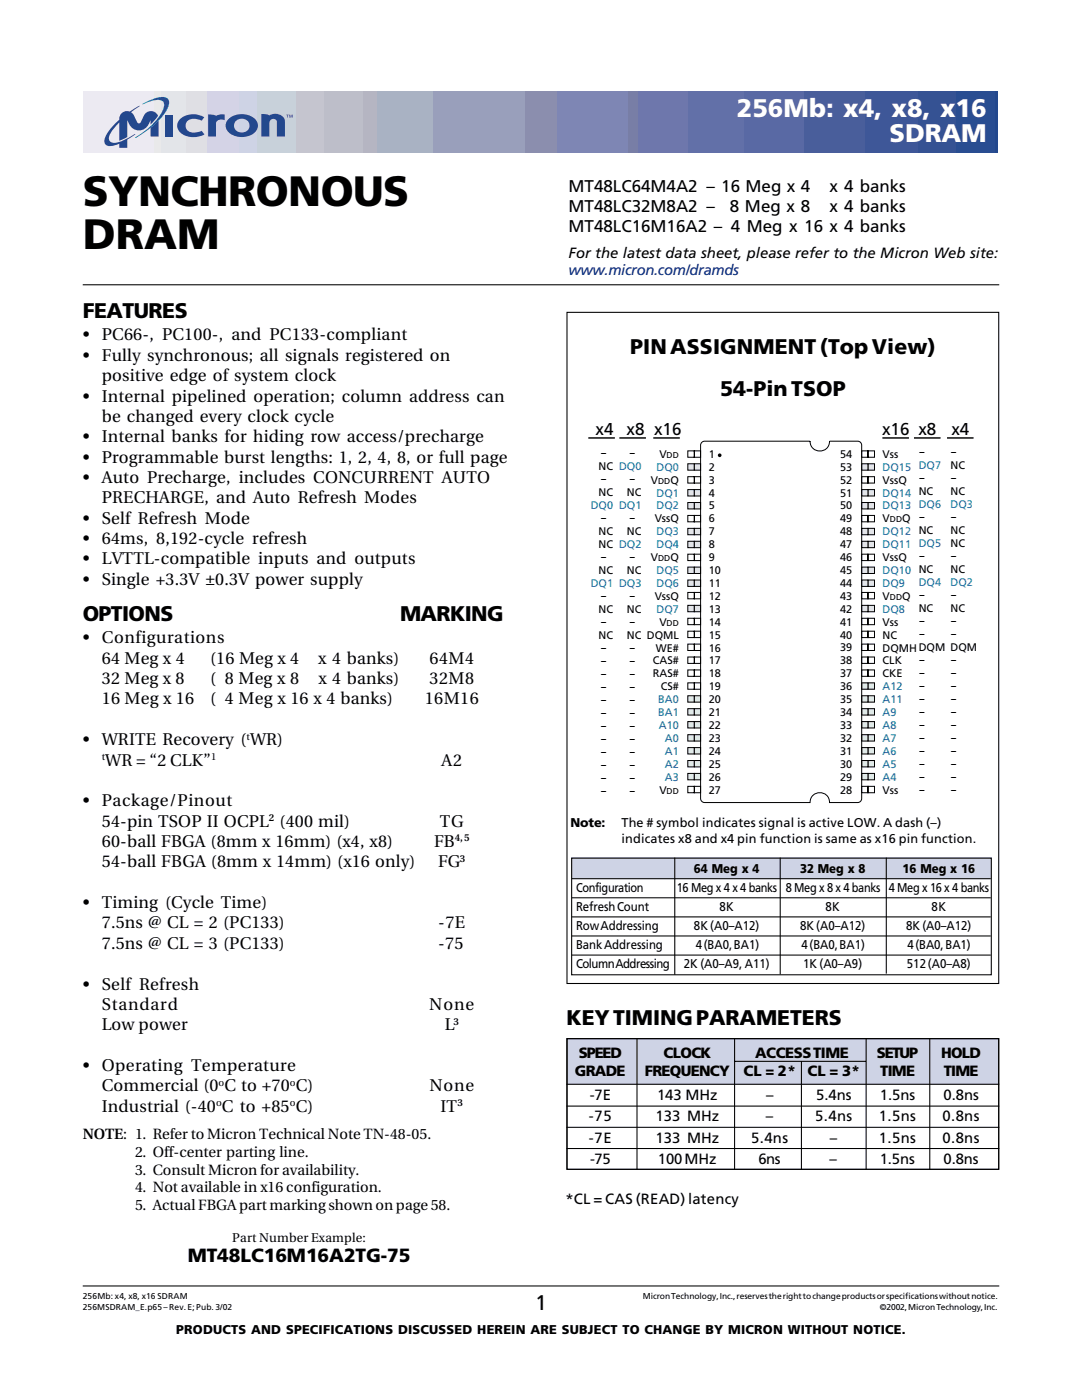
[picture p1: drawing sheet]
<svg xmlns="http://www.w3.org/2000/svg" width="216mm" height="279mm" viewBox="0 0 216 279" stroke-linecap="round" stroke-linejoin="round" font-family="sans-serif">
<path d="M16.5 256.6h182.9" fill="none" stroke="#000" stroke-width=".21"/>
<g fill="#eceaf2">
<path d="M16.6 18.1h10.7v12.3h-10.7z"/>
<path d="M27.3 18.1h.7v12.3h-.7z"/>
</g>
<path d="M28 18.1h.7v12.3h-.7z" fill="#eceaf1"/>
<path d="M28.7 18.1h.7v12.3h-.7z" fill="#ebe9f1"/>
<path d="M29.4 18.1h.7v12.3h-.7z" fill="#eae8f0"/>
<path d="M30.1 18.1h.7v12.3h-.7z" fill="#e9e7f0"/>
<path d="M30.8 18.1h.7v12.3h-.7z" fill="#e8e5ef"/>
<path d="M31.5 18.1h.7v12.3h-.7z" fill="#e7e5ef"/>
<path d="M32.2 18.1h.7v12.3h-.7z" fill="#e6e4ee"/>
<path d="M32.9 18.1h.7v12.3h-.7z" fill="#e5e4ee"/>
<path d="M33.6 18.1h.8v12.3h-.8z" fill="#e5e3ee"/>
<path d="M34.4 18.1h.7v12.3h-.7z" fill="#e3e0ed"/>
<path d="M35.1 18.1h.7v12.3h-.7z" fill="#e2e0ed"/>
<path d="M35.8 18.1h.7v12.3h-.7z" fill="#e0e0ed"/>
<path d="M36.5 18.1h.7v12.3h-.7z" fill="#e0dfed"/>
<path d="M37.2 18.1h.7v12.3h-.7z" fill="#e0deec"/>
<path d="M37.9 18.1h.7v12.3h-.7z" fill="#dedeec"/>
<path d="M38.6 18.1h.7v12.3h-.7z" fill="#dddceb"/>
<g fill="#dcdbea">
<path d="M39.3 18.1h.7v12.3h-.7z"/>
<path d="M40 18.1h.7v12.3h-.7z"/>
</g>
<path d="M40.7 18.1h.7v12.3h-.7z" fill="#dadae9"/>
<path d="M41.4 18.1h.7v12.3h-.7z" fill="#dad8e9"/>
<path d="M42.1 18.1h.7v12.3h-.7z" fill="#d8d7e9"/>
<path d="M42.8 18.1h.7v12.3h-.7z" fill="#d7d7e8"/>
<path d="M43.5 18.1h.7v12.3h-.7z" fill="#d7d6e8"/>
<path d="M44.2 18.1h.7v12.3h-.7z" fill="#d6d5e7"/>
<path d="M44.9 18.1h.7v12.3h-.7z" fill="#d5d4e7"/>
<path d="M45.6 18.1h.7v12.3h-.7z" fill="#d4d4e6"/>
<path d="M46.3 18.1h.7v12.3h-.7z" fill="#d4d3e6"/>
<path d="M47 18.1h.8v12.3h-.8z" fill="#d2d2e5"/>
<path d="M47.8 18.1h.7v12.3h-.7z" fill="#d1d1e4"/>
<path d="M48.5 18.1h.7v12.3h-.7z" fill="#d0d0e4"/>
<path d="M49.2 18.1h.7v12.3h-.7z" fill="#d0cfe3"/>
<path d="M49.9 18.1h.7v12.3h-.7z" fill="#cfcfe3"/>
<path d="M50.6 18.1h.7v12.3h-.7z" fill="#cecee3"/>
<g fill="#cccce0">
<path d="M51.3 18.1h.7v12.3h-.7z"/>
<path d="M52 18.1h.7v12.3h-.7z"/>
</g>
<path d="M52.7 18.1h.7v12.3h-.7z" fill="#cbcbe0"/>
<g fill="#cacae0">
<path d="M53.4 18.1h.7v12.3h-.7z"/>
<path d="M54.1 18.1h.7v12.3h-.7z"/>
</g>
<path d="M54.8 18.1h.7v12.3h-.7z" fill="#c8c8df"/>
<path d="M55.5 18.1h.7v12.3h-.7z" fill="#c8c7df"/>
<path d="M56.2 18.1h.7v12.3h-.7z" fill="#c7c7de"/>
<path d="M56.9 18.1h.7v12.3h-.7z" fill="#c6c6de"/>
<path d="M57.6 18.1h.7v12.3h-.7z" fill="#c5c6de"/>
<path d="M58.3 18.1h.7v12.3h-.7z" fill="#c4c4dd"/>
<path d="M59 18.1h.7v12.3h-.7z" fill="#c3c4dc"/>
<path d="M59.7 18.1h.7v12.3h-.7z" fill="#c2c2dc"/>
<path d="M60.4 18.1h.7v12.3h-.7z" fill="#c1c2db"/>
<path d="M61.1 18.1h.8v12.3h-.8z" fill="#c1c1db"/>
<path d="M61.9 18.1h.7v12.3h-.7z" fill="#bec0da"/>
<path d="M62.6 18.1h.7v12.3h-.7z" fill="#bebeda"/>
<path d="M63.3 18.1h.7v12.3h-.7z" fill="#bebed8"/>
<path d="M64 18.1h.7v12.3h-.7z" fill="#bdbdd8"/>
<path d="M64.7 18.1h.7v12.3h-.7z" fill="#bcbdd7"/>
<path d="M65.4 18.1h.7v12.3h-.7z" fill="#bbbcd7"/>
<path d="M66.1 18.1h.7v12.3h-.7z" fill="#bbbbd7"/>
<path d="M66.8 18.1h.7v12.3h-.7z" fill="#babad7"/>
<path d="M67.5 18.1h.7v12.3h-.7z" fill="#b9bad6"/>
<path d="M68.2 18.1h.7v12.3h-.7z" fill="#b8b8d6"/>
<path d="M68.9 18.1h.7v12.3h-.7z" fill="#b6b6d5"/>
<path d="M69.6 18.1h.7v12.3h-.7z" fill="#b6b6d4"/>
<g fill="#b4b6d4">
<path d="M70.3 18.1h.7v12.3h-.7z"/>
<path d="M71 18.1h.7v12.3h-.7z"/>
</g>
<path d="M71.7 18.1h.7v12.3h-.7z" fill="#b4b4d4"/>
<g fill="#b2b3d2">
<path d="M72.4 18.1h.7v12.3h-.7z"/>
<path d="M73.1 18.1h.7v12.3h-.7z"/>
</g>
<g fill="#b1b2d2">
<path d="M73.8 18.1h.7v12.3h-.7z"/>
<path d="M74.5 18.1h.8v12.3h-.8z"/>
</g>
<path d="M75.3 18.1h.7v12.3h-.7z" fill="#afb1d1"/>
<path d="M76 18.1h.7v12.3h-.7z" fill="#afafd1"/>
<path d="M76.7 18.1h.7v12.3h-.7z" fill="#adafd0"/>
<path d="M77.4 18.1h.7v12.3h-.7z" fill="#adadd0"/>
<path d="M78.1 18.1h.7v12.3h-.7z" fill="#acadcf"/>
<path d="M78.8 18.1h.7v12.3h-.7z" fill="#aaadcf"/>
<path d="M79.5 18.1h.7v12.3h-.7z" fill="#aaaccf"/>
<path d="M80.2 18.1h.7v12.3h-.7z" fill="#aaaace"/>
<path d="M80.9 18.1h.7v12.3h-.7z" fill="#a9aacd"/>
<path d="M81.6 18.1h.7v12.3h-.7z" fill="#a7aacd"/>
<path d="M82.3 18.1h.7v12.3h-.7z" fill="#a7a9cc"/>
<path d="M83 18.1h.7v12.3h-.7z" fill="#a7a7cc"/>
<path d="M83.7 18.1h.7v12.3h-.7z" fill="#a6a7cc"/>
<path d="M84.4 18.1h.7v12.3h-.7z" fill="#a4a6cb"/>
<path d="M85.1 18.1h.7v12.3h-.7z" fill="#a3a4ca"/>
<path d="M85.8 18.1h.7v12.3h-.7z" fill="#a3a3ca"/>
<path d="M86.5 18.1h.7v12.3h-.7z" fill="#a1a3ca"/>
<path d="M87.2 18.1h.7v12.3h-.7z" fill="#a1a3c8"/>
<g fill="#9fa1c8">
<path d="M87.9 18.1h.7v12.3h-.7z"/>
<path d="M88.6 18.1h.8v12.3h-.8z"/>
</g>
<path d="M89.4 18.1h.7v12.3h-.7z" fill="#9fa0c8"/>
<g fill="#9c9fc7">
<path d="M90.1 18.1h.7v12.3h-.7z"/>
<path d="M90.8 18.1h.7v12.3h-.7z"/>
</g>
<path d="M91.5 18.1h.7v12.3h-.7z" fill="#9b9fc6"/>
<path d="M92.2 18.1h.7v12.3h-.7z" fill="#9b9ec6"/>
<path d="M92.9 18.1h.7v12.3h-.7z" fill="#9b9cc5"/>
<path d="M93.6 18.1h.7v12.3h-.7z" fill="#9a9cc5"/>
<path d="M94.3 18.1h.7v12.3h-.7z" fill="#989bc4"/>
<path d="M95 18.1h.7v12.3h-.7z" fill="#979bc3"/>
<path d="M95.7 18.1h.7v12.3h-.7z" fill="#979ac3"/>
<path d="M96.4 18.1h.7v12.3h-.7z" fill="#969ac3"/>
<path d="M97.1 18.1h.7v12.3h-.7z" fill="#9598c3"/>
<path d="M97.8 18.1h.7v12.3h-.7z" fill="#9598c2"/>
<path d="M98.5 18.1h.7v12.3h-.7z" fill="#9497c2"/>
<path d="M99.2 18.1h.7v12.3h-.7z" fill="#9396c1"/>
<path d="M99.9 18.1h.7v12.3h-.7z" fill="#9395c1"/>
<path d="M100.6 18.1h.7v12.3h-.7z" fill="#9395c0"/>
<path d="M101.3 18.1h.7v12.3h-.7z" fill="#9295c0"/>
<path d="M102 18.1h.8v12.3h-.8z" fill="#9294c0"/>
<g fill="#8f93be">
<path d="M102.8 18.1h.7v12.3h-.7z"/>
<path d="M103.5 18.1h.7v12.3h-.7z"/>
<path d="M104.2 18.1h.7v12.3h-.7z"/>
</g>
<path d="M104.9 18.1h.7v12.3h-.7z" fill="#8e92be"/>
<path d="M105.6 18.1h.7v12.3h-.7z" fill="#8d90bd"/>
<path d="M106.3 18.1h.7v12.3h-.7z" fill="#8c90bd"/>
<g fill="#8a8ebc">
<path d="M107 18.1h.7v12.3h-.7z"/>
<path d="M107.7 18.1h.7v12.3h-.7z"/>
</g>
<path d="M108.4 18.1h.7v12.3h-.7z" fill="#8a8dbb"/>
<path d="M109.1 18.1h.7v12.3h-.7z" fill="#898dbb"/>
<g fill="#888cbb">
<path d="M109.8 18.1h.7v12.3h-.7z"/>
<path d="M110.5 18.1h.7v12.3h-.7z"/>
</g>
<g fill="#868ab9">
<path d="M111.2 18.1h.7v12.3h-.7z"/>
<path d="M111.9 18.1h.7v12.3h-.7z"/>
</g>
<path d="M112.6 18.1h.7v12.3h-.7z" fill="#8589b9"/>
<path d="M113.3 18.1h.7v12.3h-.7z" fill="#8489b9"/>
<path d="M114 18.1h.7v12.3h-.7z" fill="#8388b8"/>
<path d="M114.7 18.1h.7v12.3h-.7z" fill="#8288b8"/>
<path d="M115.4 18.1h.7v12.3h-.7z" fill="#8187b6"/>
<path d="M116.1 18.1h.8v12.3h-.8z" fill="#8086b6"/>
<path d="M116.9 18.1h.7v12.3h-.7z" fill="#7f86b6"/>
<g fill="#7e85b6">
<path d="M117.6 18.1h.7v12.3h-.7z"/>
<path d="M118.3 18.1h.7v12.3h-.7z"/>
</g>
<path d="M119 18.1h.7v12.3h-.7z" fill="#7e84b4"/>
<path d="M119.7 18.1h.7v12.3h-.7z" fill="#7c83b4"/>
<path d="M120.4 18.1h.7v12.3h-.7z" fill="#7a83b4"/>
<path d="M121.1 18.1h.7v12.3h-.7z" fill="#7982b4"/>
<g fill="#7981b3">
<path d="M121.8 18.1h.7v12.3h-.7z"/>
<path d="M122.5 18.1h.7v12.3h-.7z"/>
</g>
<path d="M123.2 18.1h.7v12.3h-.7z" fill="#7880b2"/>
<g fill="#777fb1">
<path d="M123.9 18.1h.7v12.3h-.7z"/>
<path d="M124.6 18.1h.7v12.3h-.7z"/>
</g>
<path d="M125.3 18.1h.7v12.3h-.7z" fill="#767eb1"/>
<path d="M126 18.1h.7v12.3h-.7z" fill="#767daf"/>
<path d="M126.7 18.1h.7v12.3h-.7z" fill="#757daf"/>
<path d="M127.4 18.1h.7v12.3h-.7z" fill="#737caf"/>
<g fill="#737aaf">
<path d="M128.1 18.1h.7v12.3h-.7z"/>
<path d="M128.8 18.1h.7v12.3h-.7z"/>
</g>
<path d="M129.5 18.1h.8v12.3h-.8z" fill="#7179ad"/>
<g fill="#7078ad">
<path d="M130.3 18.1h.7v12.3h-.7z"/>
<path d="M131 18.1h.7v12.3h-.7z"/>
<path d="M131.7 18.1h.7v12.3h-.7z"/>
</g>
<g fill="#6e77ad">
<path d="M132.4 18.1h.7v12.3h-.7z"/>
<path d="M133.1 18.1h.7v12.3h-.7z"/>
</g>
<path d="M133.8 18.1h.7v12.3h-.7z" fill="#6d77ac"/>
<path d="M134.5 18.1h.7v12.3h-.7z" fill="#6c77ac"/>
<g fill="#6c76ac">
<path d="M135.2 18.1h.7v12.3h-.7z"/>
<path d="M135.9 18.1h.7v12.3h-.7z"/>
</g>
<path d="M136.6 18.1h.7v12.3h-.7z" fill="#6973aa"/>
<path d="M137.3 18.1h.7v12.3h-.7z" fill="#6873aa"/>
<g fill="#6773aa">
<path d="M138 18.1h.7v12.3h-.7z"/>
<path d="M138.7 18.1h.7v12.3h-.7z"/>
</g>
<path d="M139.4 18.1h.7v12.3h-.7z" fill="#6673aa"/>
<path d="M140.1 18.1h.7v12.3h-.7z" fill="#6573aa"/>
<path d="M140.8 18.1h.7v12.3h-.7z" fill="#6471a9"/>
<g fill="#6370a9">
<path d="M141.5 18.1h.7v12.3h-.7z"/>
<path d="M142.2 18.1h.7v12.3h-.7z"/>
</g>
<path d="M142.9 18.1h.7v12.3h-.7z" fill="#636fa7"/>
<path d="M143.6 18.1h.8v12.3h-.8z" fill="#626fa7"/>
<path d="M144.4 18.1h.7v12.3h-.7z" fill="#616ea7"/>
<path d="M145.1 18.1h.7v12.3h-.7z" fill="#606da7"/>
<path d="M145.8 18.1h.7v12.3h-.7z" fill="#5f6da7"/>
<path d="M146.5 18.1h.7v12.3h-.7z" fill="#5f6ca7"/>
<g fill="#5e6ca6">
<path d="M147.2 18.1h.7v12.3h-.7z"/>
<path d="M147.9 18.1h.7v12.3h-.7z"/>
</g>
<path d="M148.6 18.1h.7v12.3h-.7z" fill="#5d6ba6"/>
<path d="M149.3 18.1h.7v12.3h-.7z" fill="#5b6ba6"/>
<path d="M150 18.1h.7v12.3h-.7z" fill="#5b6aa4"/>
<path d="M150.7 18.1h.7v12.3h-.7z" fill="#5b69a4"/>
<path d="M151.4 18.1h.7v12.3h-.7z" fill="#5969a4"/>
<path d="M152.1 18.1h.7v12.3h-.7z" fill="#5968a3"/>
<path d="M152.8 18.1h.7v12.3h-.7z" fill="#5868a3"/>
<g fill="#5767a3">
<path d="M153.5 18.1h.7v12.3h-.7z"/>
<path d="M154.2 18.1h.7v12.3h-.7z"/>
</g>
<path d="M154.9 18.1h.7v12.3h-.7z" fill="#5566a3"/>
<g fill="#5565a1">
<path d="M155.6 18.1h.7v12.3h-.7z"/>
<path d="M156.3 18.1h.7v12.3h-.7z"/>
</g>
<path d="M157 18.1h.8v12.3h-.8z" fill="#5465a1"/>
<path d="M157.8 18.1h.7v12.3h-.7z" fill="#5365a1"/>
<path d="M158.5 18.1h.7v12.3h-.7z" fill="#5364a0"/>
<path d="M159.2 18.1h.7v12.3h-.7z" fill="#5263a0"/>
<path d="M159.9 18.1h.7v12.3h-.7z" fill="#52639f"/>
<path d="M160.6 18.1h.7v12.3h-.7z" fill="#51629f"/>
<g fill="#50629f">
<path d="M161.3 18.1h.7v12.3h-.7z"/>
<path d="M162 18.1h.7v12.3h-.7z"/>
</g>
<g fill="#4e619f">
<path d="M162.7 18.1h.7v12.3h-.7z"/>
<path d="M163.4 18.1h.7v12.3h-.7z"/>
</g>
<path d="M164.1 18.1h.7v12.3h-.7z" fill="#4d609e"/>
<path d="M164.8 18.1h.7v12.3h-.7z" fill="#4c5f9e"/>
<path d="M165.5 18.1h.7v12.3h-.7z" fill="#4c5f9c"/>
<path d="M166.2 18.1h.7v12.3h-.7z" fill="#4a5f9c"/>
<path d="M166.9 18.1h.7v12.3h-.7z" fill="#495e9c"/>
<path d="M167.6 18.1h.7v12.3h-.7z" fill="#475e9c"/>
<path d="M168.3 18.1h.7v12.3h-.7z" fill="#475d9c"/>
<path d="M169 18.1h.7v12.3h-.7z" fill="#465d9b"/>
<path d="M169.7 18.1h.7v12.3h-.7z" fill="#455d9b"/>
<path d="M170.4 18.1h.7v12.3h-.7z" fill="#455b9b"/>
<g fill="#435b9b">
<path d="M171.1 18.1h.8v12.3h-.8z"/>
<path d="M171.9 18.1h.7v12.3h-.7z"/>
</g>
<path d="M172.6 18.1h.7v12.3h-.7z" fill="#415b9b"/>
<g fill="#41599a">
<path d="M173.3 18.1h.7v12.3h-.7z"/>
<path d="M174 18.1h.7v12.3h-.7z"/>
</g>
<path d="M174.7 18.1h.7v12.3h-.7z" fill="#40599a"/>
<path d="M175.4 18.1h.7v12.3h-.7z" fill="#3e589a"/>
<g fill="#3e5798">
<path d="M176.1 18.1h.7v12.3h-.7z"/>
<path d="M176.8 18.1h.7v12.3h-.7z"/>
<path d="M177.5 18.1h.7v12.3h-.7z"/>
<path d="M178.2 18.1h.7v12.3h-.7z"/>
</g>
<path d="M178.9 18.1h.7v12.3h-.7z" fill="#3d5698"/>
<path d="M179.6 18.1h.7v12.3h-.7z" fill="#3b5697"/>
<path d="M180.3 18.1h.7v12.3h-.7z" fill="#3b5597"/>
<path d="M181 18.1h.7v12.3h-.7z" fill="#3a5597"/>
<path d="M181.7 18.1h.7v12.3h-.7z" fill="#395597"/>
<path d="M182.4 18.1h.7v12.3h-.7z" fill="#3a5496"/>
<path d="M183.1 18.1h.7v12.3h-.7z" fill="#385496"/>
<g fill="#375396">
<path d="M183.8 18.1h.7v12.3h-.7z"/>
<path d="M184.5 18.1h.8v12.3h-.8z"/>
</g>
<g fill="#355395">
<path d="M185.3 18.1h.7v12.3h-.7z"/>
<path d="M186 18.1h.7v12.3h-.7z"/>
</g>
<path d="M186.7 18.1h.7v12.3h-.7z" fill="#355294"/>
<path d="M187.4 18.1h.7v12.3h-.7z" fill="#345294"/>
<g fill="#315194">
<path d="M188.1 18.1h.7v12.3h-.7z"/>
<path d="M188.8 18.1h.7v12.3h-.7z"/>
<path d="M189.5 18.1h.7v12.3h-.7z"/>
</g>
<path d="M190.2 18.1h.7v12.3h-.7z" fill="#315094"/>
<path d="M190.9 18.1h.7v12.3h-.7z" fill="#2e5093"/>
<path d="M191.6 18.1h.7v12.3h-.7z" fill="#2e4f93"/>
<path d="M192.3 18.1h.7v12.3h-.7z" fill="#2d4f93"/>
<g fill="#2a4e92">
<path d="M193 18.1h.7v12.3h-.7z"/>
<path d="M193.7 18.1h.7v12.3h-.7z"/>
</g>
<path d="M194.4 18.1h.7v12.3h-.7z" fill="#284e92"/>
<g fill="#284d90">
<path d="M195.1 18.1h.7v12.3h-.7z"/>
<path d="M195.8 18.1h.7v12.3h-.7z"/>
</g>
<path d="M196.5 18.1h.7v12.3h-.7z" fill="#274c90"/>
<g fill="#254c90">
<path d="M197.2 18.1h.7v12.3h-.7z"/>
<path d="M197.9 18.1h.7v12.3h-.7z"/>
</g>
<path d="M198.6 18.1h.6v12.3h-.6z" fill="#244c90"/>
<g fill="#23488d">
<path d="M36.1 23.6a4.2 4.2 0 0 1 4.7-.2l-.6 .7a2.3 2.3 0 0 0-3.1 .5 1.47 1.47 0 0 0 .4 1.5 1.47 1.47 0 0 0 1.5 .3l1.3-.3 .5 .7a4.3 4.3 0 0 1-5.1-.7 1.79 1.79 0 0 1 .4-2.5z"/>
<path d="M52.2 22.7l1.1 .1 .4 .2 .9-.3a2.2 2.2 0 0 1 2.2 1.1l.1 3.4h-1.6v-2.9a.77 .77 0 0 0-.9-.6 .77 .77 0 0 0-.7 .8v2.7h-1.5z"/>
<path d="M33 22.9h1.6v4.3h-1.6z"/>
<path d="M41.5 22.8a1.91 1.91 0 0 1 1.6 .3l.9-.3 .8 .1v1.1a1.25 1.25 0 0 0-1.7 .6v2.6h-1.6z"/>
<path d="M30 25.5l1.6-1.4v3.1h-1.6z"/>
<path d="M47 24.2a1.51 1.51 0 0 1 2.1-.3 1.51 1.51 0 0 1 .4 2.1 1.51 1.51 0 0 1-2.1 .2 1.51 1.51 0 0 1-.4-2zM45.7 23.6a2.01 2.01 0 0 0-.6 2.1 2.01 2.01 0 0 0 1.8 1.4 3.6 3.6 0 0 0 4.5-1.5 2.17 2.17 0 0 0-1.8-2.6 4.2 4.2 0 0 0-3.9 .6z"/>
</g>
<path d="M28.5 20.7a8.4 8.4 0 0 1 4.4-1.3 1.19 1.19 0 0 1 .7 1.9 14.6 14.6 0 0 1-5.3 5.4l-1.4 .8 .4-.3a14.3 14.3 0 0 0 5.3-5.4 1.14 1.14 0 0 0 0-1.4 1.14 1.14 0 0 0-1.2-.5l-1.2 .2-1.7 .7z" fill="#008288"/>
<g fill="#23488d">
<path d="M24.1 22.8a1.92 1.92 0 0 1 1.9-.6l1.9-1.1-1.8 1.3 .6 .6 .8 1.5 .4 .1 .2-.2a2.98 2.98 0 0 1 1.3-2.1 1.41 1.41 0 0 1 2.1 .9l-1.5 1.6v-.8a2.44 2.44 0 0 1-2.8 2 2.58 2.58 0 0 1-1.8-2v3.4l-1.6 .7v-3.7l-.6 .7a4.5 4.5 0 0 0-1.5 2.7 1.21 1.21 0 0 0 1.9 .6l1.3-.5 2.1-1.2-1.6 1.2v1.6h-1.6v-.8a2.38 2.38 0 0 1-2.8 0 1.95 1.95 0 0 1 .3-2l1-1.3 1.5-1.5 .1-.7z"/>
<path d="M57.1 22.9h.5l-.2 .1v.5h-.1v-.5zM57.7 22.9h.2l.1 .4 .2-.4h.2v.6h-.1v-.5l-.2 .5-.3-.5v.5h-.1z"/>
</g>
<g fill="#ced3e5">
<path d="M113 207.2h86.4v9.2h-86.4z" fill-rule="evenodd"/>
<path d="M114 171.2h83.9v4.2h-83.9z" fill-rule="evenodd"/>
</g>
<g fill="none" stroke="#000" stroke-width=".21">
<path d="M16.5 56.8h182.9M113.1 62.3h86.2v134h-86.2zM114.1 171.3h83.7v23.2h-83.7zM114.1 175.4h83.6M114.1 179.2h83.6M134.6 171.2v23.3M155.7 171.2v23.2M176.8 171.2v23.1M114.1 183h83.6M114.1 186.8h83.6M114.1 190.6h83.6M113 216.4h86.4"/>
<path d="M113.1 207.3h86.2v26.1h-86.2zM127.1 207.3v26.2M146.5 211.8h26.3M146.6 207.3v26.2M159.9 211.9v21.6M172.8 207.3v26.2M185.5 207.3v26.2M113 220.7h86.4M113 225h86.4M113 229.2h86.4"/>
</g>
<path d="M137.2 90h1.3v1.3h-1.3zM138.5 90h1.3v1.3h-1.3z" fill="none" stroke="#000" stroke-width=".2"/>
<g fill="#dce4f3" stroke="#000" stroke-width=".2">
<path d="M137.2 92.6h1.3v1.2h-1.3z"/>
<path d="M138.5 92.6h1.3v1.2h-1.3z"/>
</g>
<path d="M137.2 95.1h1.3v1.3h-1.3zM138.5 95.1h1.3v1.3h-1.3z" fill="none" stroke="#000" stroke-width=".2"/>
<g fill="#dce4f3" stroke="#000" stroke-width=".2">
<path d="M137.2 97.7h1.3v1.3h-1.3z"/>
<path d="M138.5 97.7h1.3v1.3h-1.3z"/>
<path d="M137.2 100.3h1.3v1.3h-1.3z"/>
<path d="M138.5 100.3h1.3v1.3h-1.3z"/>
</g>
<path d="M137.2 102.9h1.3v1.2h-1.3zM138.5 102.9h1.3v1.2h-1.3z" fill="none" stroke="#000" stroke-width=".2"/>
<g fill="#dce4f3" stroke="#000" stroke-width=".2">
<path d="M137.2 105.4h1.3v1.3h-1.3z"/>
<path d="M138.5 105.4h1.3v1.3h-1.3z"/>
<path d="M137.2 108h1.3v1.3h-1.3z"/>
<path d="M138.5 108h1.3v1.3h-1.3z"/>
</g>
<path d="M137.2 110.6h1.3v1.3h-1.3zM138.5 110.6h1.3v1.3h-1.3z" fill="none" stroke="#000" stroke-width=".2"/>
<g fill="#dce4f3" stroke="#000" stroke-width=".2">
<path d="M137.2 113.2h1.3v1.3h-1.3z"/>
<path d="M138.5 113.2h1.3v1.3h-1.3z"/>
<path d="M137.2 115.8h1.3v1.2h-1.3z"/>
<path d="M138.5 115.8h1.3v1.2h-1.3z"/>
</g>
<path d="M137.2 128.5h1.3v1.3h-1.3zM137.2 131.1h1.3v1.3h-1.3zM137.2 133.7h1.3v1.3h-1.3zM137.2 136.3h1.3v1.3h-1.3zM138.5 128.5h1.3v1.3h-1.3zM138.5 131.1h1.3v1.3h-1.3zM138.5 133.7h1.3v1.3h-1.3zM138.5 136.3h1.3v1.3h-1.3z" fill="none" stroke="#000" stroke-width=".2"/>
<g fill="#dcecdf" stroke="#000" stroke-width=".2">
<path d="M137.2 138.9h1.3v1.2h-1.3z"/>
<path d="M138.5 138.9h1.3v1.2h-1.3z"/>
<path d="M137.2 141.4h1.3v1.3h-1.3z"/>
<path d="M138.5 141.4h1.3v1.3h-1.3z"/>
<path d="M137.2 144h1.3v1.3h-1.3z"/>
<path d="M138.5 144h1.3v1.3h-1.3z"/>
<path d="M137.2 151.8h1.3v1.3h-1.3z"/>
<path d="M138.5 151.8h1.3v1.3h-1.3z"/>
<path d="M137.2 154.4h1.3v1.2h-1.3z"/>
<path d="M138.5 154.4h1.3v1.2h-1.3z"/>
</g>
<path d="M171.9 90h1.3v1.3h-1.3zM173.2 90h1.3v1.3h-1.3zM137.2 156.9h1.3v1.3h-1.3zM138.5 156.9h1.3v1.3h-1.3z" fill="none" stroke="#000" stroke-width=".2"/>
<g fill="#dce4f3" stroke="#000" stroke-width=".2">
<path d="M173.2 92.6h1.3v1.2h-1.3z"/>
<path d="M171.9 92.6h1.3v1.2h-1.3z"/>
</g>
<path d="M171.9 95.1h1.3v1.3h-1.3zM173.2 95.1h1.3v1.3h-1.3z" fill="none" stroke="#000" stroke-width=".2"/>
<g fill="#dce4f3" stroke="#000" stroke-width=".2">
<path d="M173.2 97.7h1.3v1.3h-1.3z"/>
<path d="M171.9 97.7h1.3v1.3h-1.3z"/>
<path d="M173.2 100.3h1.3v1.3h-1.3z"/>
<path d="M171.9 100.3h1.3v1.3h-1.3z"/>
</g>
<path d="M171.9 102.9h1.3v1.2h-1.3zM173.2 102.9h1.3v1.2h-1.3z" fill="none" stroke="#000" stroke-width=".2"/>
<g fill="#dce4f3" stroke="#000" stroke-width=".2">
<path d="M173.2 105.4h1.3v1.3h-1.3z"/>
<path d="M171.9 105.4h1.3v1.3h-1.3z"/>
<path d="M173.2 108h1.3v1.3h-1.3z"/>
<path d="M171.9 108h1.3v1.3h-1.3z"/>
</g>
<path d="M171.9 110.6h1.3v1.3h-1.3zM173.2 110.6h1.3v1.3h-1.3z" fill="none" stroke="#000" stroke-width=".2"/>
<g fill="#dce4f3" stroke="#000" stroke-width=".2">
<path d="M173.2 113.2h1.3v1.3h-1.3z"/>
<path d="M171.9 113.2h1.3v1.3h-1.3z"/>
<path d="M173.2 115.8h1.3v1.2h-1.3z"/>
<path d="M171.9 115.8h1.3v1.2h-1.3z"/>
</g>
<path d="M171.9 128.5h1.3v1.3h-1.3zM171.9 131.1h1.3v1.3h-1.3zM171.9 133.7h1.3v1.3h-1.3zM173.2 128.5h1.3v1.3h-1.3zM173.2 131.1h1.3v1.3h-1.3zM173.2 133.7h1.3v1.3h-1.3z" fill="none" stroke="#000" stroke-width=".2"/>
<g fill="#dcecdf" stroke="#000" stroke-width=".2">
<path d="M173.2 136.3h1.3v1.3h-1.3z"/>
<path d="M171.9 136.3h1.3v1.3h-1.3z"/>
<path d="M173.2 138.9h1.3v1.2h-1.3z"/>
<path d="M171.9 138.9h1.3v1.2h-1.3z"/>
<path d="M173.2 141.4h1.3v1.3h-1.3z"/>
<path d="M171.9 141.4h1.3v1.3h-1.3z"/>
<path d="M173.2 144h1.3v1.3h-1.3z"/>
<path d="M171.9 144h1.3v1.3h-1.3z"/>
<path d="M173.2 151.8h1.3v1.3h-1.3z"/>
<path d="M171.9 151.8h1.3v1.3h-1.3z"/>
<path d="M173.2 154.4h1.3v1.2h-1.3z"/>
<path d="M171.9 154.4h1.3v1.2h-1.3z"/>
</g>
<path d="M137.2 118.2h1.3v1.3h-1.3zM138.5 118.2h1.3v1.3h-1.3zM171.9 156.9h1.3v1.3h-1.3zM173.2 156.9h1.3v1.3h-1.3z" fill="none" stroke="#000" stroke-width=".2"/>
<g fill="#dce4f3" stroke="#000" stroke-width=".2">
<path d="M137.2 120.8h1.3v1.3h-1.3z"/>
<path d="M138.5 120.8h1.3v1.3h-1.3z"/>
</g>
<path d="M171.9 118.2h1.3v1.3h-1.3zM173.2 118.2h1.3v1.3h-1.3zM137.2 123.4h1.3v1.3h-1.3zM137.2 126h1.3v1.2h-1.3zM138.5 123.4h1.3v1.3h-1.3zM138.5 126h1.3v1.2h-1.3z" fill="none" stroke="#000" stroke-width=".2"/>
<g fill="#dce4f3" stroke="#000" stroke-width=".2">
<path d="M173.2 120.8h1.3v1.3h-1.3z"/>
<path d="M171.9 120.8h1.3v1.3h-1.3z"/>
</g>
<path d="M171.9 123.4h1.3v1.3h-1.3zM171.9 126h1.3v1.2h-1.3zM173.2 123.4h1.3v1.3h-1.3zM173.2 126h1.3v1.2h-1.3z" fill="none" stroke="#000" stroke-width=".2"/>
<circle cx="143.6" cy="90.9" r=".37" fill="#000"/>
<g fill="#dcecdf" stroke="#000" stroke-width=".2">
<path d="M137.2 146.6h1.3v1.3h-1.3z"/>
<path d="M138.5 146.6h1.3v1.3h-1.3z"/>
<path d="M137.2 149.2h1.3v1.3h-1.3z"/>
<path d="M138.5 149.2h1.3v1.3h-1.3z"/>
<path d="M173.2 146.6h1.3v1.3h-1.3z"/>
<path d="M171.9 146.6h1.3v1.3h-1.3z"/>
<path d="M173.2 149.2h1.3v1.3h-1.3z"/>
<path d="M171.9 149.2h1.3v1.3h-1.3z"/>
</g>
<path d="M117.4 87.4h5.3M123.6 87.4h5.3M130.4 87.4h5.3M176.1 87.4h5.3M182.4 87.4h5.3M189 87.4h5.3" fill="none" stroke="#000" stroke-width=".28"/>
<path d="M140 88.3l.6-.3h21a1.94 1.94 0 0 0 2 2 1.94 1.94 0 0 0 1.9-2h5.6a.8 .8 0 0 1 .8 .9v70.5a.8 .8 0 0 1-.8 .8h-5.6a1.94 1.94 0 0 0-1.9-2 1.94 1.94 0 0 0-2 2h-21a.8 .8 0 0 1-.8-.8v-70.5z" fill="none" stroke="#000" stroke-width=".2"/>
<path d="M113.1 207.3h86.2v26.1h-86.2z" fill="none" stroke="#000" stroke-width=".21"/>
<g font-size="8.5">
<text x="16.5" y="41.2">SYNCHRONOUS</text>
<text x="16.5" y="49.7">DRAM</text>
</g>
<g font-size="5.1" fill="#fff">
<text x="147" y="23.3">256Mb: x4, x8, x16</text>
<text x="177.5" y="28.4">SDRAM</text>
</g>
<g font-size="4.2">
<text x="16.5" y="63.5">FEATURES</text>
<text x="125.7" y="70.6">PIN ASSIGNMENT (Top View)</text>
<text x="143.7" y="79">54-Pin TSOP</text>
<text x="16.5" y="124">OPTIONS</text>
<text x="79.8" y="124">MARKING</text>
<text x="113" y="204.5">KEY TIMING PARAMETERS</text>
<text x="106.8" y="261.4">1</text>
</g>
<text font-size="3.8" x="37.5" y="251.8">MT48LC16M16A2TG-75</text>
<g font-size="3.4">
<text x="113.5" y="38.3">MT48LC64M4A2 – 16 Meg x 4</text>
<text x="165.5" y="38.3">x 4 banks</text>
<text x="113.5" y="42.3">MT48LC32M8A2 –</text>
<text x="113.5" y="46.4">MT48LC16M16A2 – 4 Meg x 16 x 4 banks</text>
<text x="145.6" y="42.3">8 Meg x 8</text>
<text x="165.5" y="42.3">x 4 banks</text>
<text x="16.5" y="67.9">•</text>
<text x="20.3" y="67.9">PC66-, PC100-, and PC133-compliant</text>
<text x="16.5" y="72">•</text>
<text x="20.3" y="72">Fully synchronous; all signals registered on</text>
<text x="20.3" y="76.1">positive edge of system clock</text>
<text x="16.5" y="80.1">•</text>
<text x="20.3" y="80.1">Internal pipelined operation; column address can</text>
<text x="16.5" y="88.3">•</text>
<text x="20.3" y="84.2">be changed every clock cycle</text>
<text x="20.3" y="88.3">Internal banks for hiding row access/precharge</text>
<text x="118.8" y="86.9">x4</text>
<text x="125" y="86.9">x8 x16</text>
<text x="176" y="86.9">x16 x8</text>
<text x="189.9" y="86.9">x4</text>
<text x="16.5" y="92.3">•</text>
<text x="20.3" y="92.3">Programmable burst lengths: 1, 2, 4, 8, or full page</text>
<text x="16.5" y="96.4">•</text>
<text x="20.3" y="96.4">Auto Precharge, includes CONCURRENT AUTO</text>
<text x="20.3" y="100.5">PRECHARGE, and Auto Refresh Modes</text>
<text x="16.5" y="104.5">•</text>
<text x="20.3" y="104.5">Self Refresh Mode</text>
<text x="16.5" y="108.6">•</text>
<text x="16.5" y="112.6">•</text>
<text x="20.3" y="108.6">64ms, 8,192-cycle refresh</text>
<text x="20.3" y="112.6">LVTTL-compatible inputs and outputs</text>
<text x="16.5" y="116.7">•</text>
<text x="20.3" y="116.7">Single +3.3V ±0.3V power supply</text>
<text x="16.5" y="128.4">•</text>
<text x="20.3" y="128.4">Configurations</text>
<text x="20.3" y="132.5">64 Meg x 4</text>
<text x="20.3" y="136.5">32 Meg x 8</text>
<text x="41.9" y="136.5">( 8 Meg x 8</text>
<text x="41.9" y="132.5">(16 Meg x 4</text>
<text x="63.5" y="132.5">x 4 banks)</text>
<text x="63.5" y="136.5">x 4 banks)</text>
<text x="85.7" y="132.5">64M4</text>
<text x="85.7" y="136.5">32M8</text>
<text x="20.3" y="140.6">16 Meg x 16</text>
<text x="41.9" y="140.6">( 4 Meg x 16 x 4 banks)</text>
<text x="84.8" y="140.6">16M16</text>
<text x="16.5" y="148.7">•</text>
<text x="20.3" y="148.7">WRITE Recovery ( WR)</text>
<text x="21" y="152.8">WR = “2 CLK”</text>
<text x="88.1" y="152.8">A2</text>
<text x="16.5" y="160.9">•</text>
<text x="20.3" y="160.9">Package/Pinout</text>
<text x="20.3" y="165">54-pin TSOP II OCPL (400 mil)</text>
<text x="87.8" y="165">TG</text>
<text x="20.3" y="169">60-ball FBGA (8mm x 16mm) (x4, x8)</text>
<text x="20.3" y="173.1">54-ball FBGA (8mm x 14mm) (x16 only)</text>
<text x="86.7" y="169">FB</text>
<text x="87.5" y="173.1">FG</text>
<text x="16.5" y="181.2">•</text>
<text x="20.3" y="181.2">Timing (Cycle Time)</text>
<text x="20.3" y="185.3">7.5ns @ CL = 2 (PC133)</text>
<text x="87.4" y="185.3">-7E</text>
<text x="20.3" y="189.4">7.5ns @ CL = 3 (PC133)</text>
<text x="87.4" y="189.4">-75</text>
<text x="16.5" y="197.5">•</text>
<text x="20.3" y="197.5">Self Refresh</text>
<text x="20.3" y="201.5">Standard</text>
<text x="85.7" y="201.5">None</text>
<text x="20.3" y="205.6">Low power</text>
<text x="88.7" y="205.6">L</text>
<text x="16.5" y="213.7">•</text>
<text x="20.3" y="213.7">Operating Temperature</text>
<text x="20.3" y="221.9">Industrial (-40 C to +85 C)</text>
<text x="20.3" y="217.8">Commercial (0 C to +70 C)</text>
<text x="85.7" y="217.8">None</text>
<text x="87.9" y="221.9">IT</text>
</g>
<g font-size="3">
<text x="113.5" y="51.4">For the latest data sheet, please refer to the Micron Web site:</text>
<text x="114.7" y="214.8">GRADE</text>
<text x="115.5" y="211.1">SPEED</text>
<text x="128.7" y="214.8">FREQUENCY</text>
<text x="132.4" y="211.1">CLOCK</text>
<text x="148.4" y="214.8">CL = 2*</text>
<text x="150.7" y="211.1">ACCESS TIME</text>
<text x="161.2" y="214.8">CL = 3*</text>
<text x="175" y="211.1">SETUP</text>
<text x="175.6" y="214.8">TIME</text>
<text x="187.8" y="211.1">HOLD</text>
<text x="188.3" y="214.8">TIME</text>
<text x="117.7" y="219.6">-7E</text>
<text x="131.1" y="219.6">143 MHz</text>
<text x="152.9" y="219.6">–</text>
<text x="162.8" y="219.6">5.4ns</text>
<text x="175.5" y="219.6">1.5ns</text>
<text x="188.3" y="219.6">0.8ns</text>
<text x="16.5" y="227.3">NOTE: 1. Refer to Micron Technical Note TN-48-05.</text>
<text x="117.5" y="223.8">-75</text>
<text x="130.8" y="223.8">133 MHz</text>
<text x="152.8" y="223.8">–</text>
<text x="162.7" y="223.8">5.4ns</text>
<text x="175.4" y="223.8">1.5ns</text>
<text x="188.1" y="223.8">0.8ns</text>
<text x="27" y="230.8">2. Off-center parting line.</text>
<text x="117.5" y="228">-7E</text>
<text x="117.7" y="232.3">-75</text>
<text x="130.8" y="228">133 MHz</text>
<text x="131.3" y="232.3">100 MHz</text>
<text x="149.9" y="228">5.4ns</text>
<text x="151.3" y="232.3">6ns</text>
<text x="165.5" y="232.3">–</text>
<text x="165.6" y="228">–</text>
<text x="175.4" y="228">1.5ns</text>
<text x="175.5" y="232.3">1.5ns</text>
<text x="188.1" y="228">0.8ns</text>
<text x="188.3" y="232.3">0.8ns</text>
<text x="27" y="234.4">3. Consult Micron for availability.</text>
<text x="27" y="238">4. Not available in x16 configuration.</text>
<text x="27" y="241.5">5. Actual FBGA part marking shown on page 58.</text>
<text x="112.8" y="240.3">*CL = CAS (READ) latency</text>
</g>
<text font-size="3" fill="#032477" x="113.5" y="54.9">www.micron.com/dramds</text>
<g font-size="2.6">
<text x="119.9" y="91.1">-</text>
<text x="125.5" y="91.1">-</text>
<text x="183.3" y="91">-</text>
<text x="189.7" y="91">-</text>
<text x="119.9" y="96.3">-</text>
<text x="125.5" y="96.3">-</text>
<text x="183.3" y="96.2">-</text>
<text x="189.7" y="96.2">-</text>
<text x="119.9" y="104.1">-</text>
<text x="125.5" y="104.1">-</text>
<text x="183.3" y="104">-</text>
<text x="189.7" y="104">-</text>
<text x="119.9" y="111.9">-</text>
<text x="125.5" y="111.9">-</text>
<text x="183.3" y="111.8">-</text>
<text x="189.7" y="111.8">-</text>
<text x="119.9" y="119.7">-</text>
<text x="125.5" y="119.7">-</text>
<text x="183.3" y="119.6">-</text>
<text x="189.7" y="119.6">-</text>
<text x="119.9" y="124.9">-</text>
<text x="125.5" y="124.9">-</text>
<text x="183.3" y="124.8">-</text>
<text x="189.7" y="124.8">-</text>
<text x="119.9" y="130.1">-</text>
<text x="125.5" y="130.1">-</text>
<text x="183.3" y="127.4">-</text>
<text x="189.7" y="127.4">-</text>
<text x="119.9" y="132.7">-</text>
<text x="119.9" y="135.3">-</text>
<text x="119.9" y="137.9">-</text>
<text x="125.5" y="132.7">-</text>
<text x="125.5" y="135.3">-</text>
<text x="125.5" y="137.9">-</text>
<text x="183.3" y="132.6">-</text>
<text x="183.3" y="135.2">-</text>
<text x="183.3" y="137.8">-</text>
<text x="189.7" y="132.6">-</text>
<text x="189.7" y="135.2">-</text>
<text x="189.7" y="137.8">-</text>
<text x="119.9" y="140.5">-</text>
<text x="119.9" y="143.1">-</text>
<text x="125.5" y="140.5">-</text>
<text x="125.5" y="143.1">-</text>
<text x="183.3" y="140.4">-</text>
<text x="183.3" y="143">-</text>
<text x="189.7" y="140.4">-</text>
<text x="189.7" y="143">-</text>
<text x="119.9" y="145.7">-</text>
<text x="119.9" y="148.3">-</text>
<text x="125.5" y="145.7">-</text>
<text x="125.5" y="148.3">-</text>
<text x="183.3" y="145.6">-</text>
<text x="183.3" y="148.2">-</text>
<text x="189.7" y="145.6">-</text>
<text x="189.7" y="148.2">-</text>
<text x="119.9" y="150.9">-</text>
<text x="119.9" y="153.5">-</text>
<text x="125.5" y="150.9">-</text>
<text x="125.5" y="153.5">-</text>
<text x="183.3" y="150.8">-</text>
<text x="183.3" y="153.4">-</text>
<text x="183.3" y="156">-</text>
<text x="189.7" y="150.8">-</text>
<text x="189.7" y="153.4">-</text>
<text x="189.7" y="156">-</text>
<text x="119.9" y="156.1">-</text>
<text x="119.9" y="158.7">-</text>
<text x="125.5" y="156.1">-</text>
<text x="125.5" y="158.7">-</text>
<text x="183.3" y="158.5">-</text>
<text x="189.7" y="158.5">-</text>
</g>
<g font-size="2.5">
<text x="113.8" y="165.1">Note:</text>
<text x="124" y="165.1">The # symbol indicates signal is active LOW. A dash (–)</text>
<text x="124" y="168.2">indicates x8 and x4 pin function is same as x16 pin function.</text>
<text x="114.9" y="178">Configuration</text>
<text x="135" y="178">16 Meg x 4 x 4 banks 8 Meg x 8 x 4 banks 4 Meg x 16 x 4 banks</text>
<text x="138.5" y="174.2">64 Meg x 4</text>
<text x="159.6" y="174.2">32 Meg x 8</text>
<text x="180.1" y="174.2">16 Meg x 16</text>
<text x="114.9" y="181.8">Refresh Count</text>
<text x="114.9" y="185.6">Row Addressing</text>
<text x="138.5" y="185.6">8K (A0–A12)</text>
<text x="143.6" y="181.8">8K</text>
<text x="159.6" y="185.6">8K (A0–A12)</text>
<text x="164.7" y="181.8">8K</text>
<text x="180.8" y="185.6">8K (A0–A12)</text>
<text x="185.9" y="181.8">8K</text>
<text x="114.9" y="189.4">Bank Addressing</text>
<text x="138.8" y="189.4">4 (BA0, BA1)</text>
<text x="160" y="189.4">4 (BA0, BA1)</text>
<text x="181.1" y="189.4">4 (BA0, BA1)</text>
<text x="114.9" y="193.3">Column Addressing</text>
<text x="136.4" y="193.3">2K (A0–A9, A11)</text>
<text x="160.3" y="193.3">1K (A0–A9)</text>
<text x="181" y="193.3">512 (A0–A8)</text>
<text x="46.4" y="247.8">Part Number Example:</text>
<text x="35.2" y="266.2">PRODUCTS AND SPECIFICATIONS DISCUSSED HEREIN ARE SUBJECT TO CHANGE BY MICRON WITHOUT NOTICE.</text>
</g>
<g font-size="2.2">
<text x="119.4" y="93.7">NC DQ0</text>
<text x="131.6" y="91.4">V</text>
<text x="141.4" y="91.4">1</text>
<text x="141.4" y="93.9">2</text>
<text x="167.6" y="91.4">54</text>
<text x="167.6" y="93.9">53</text>
<text x="176.1" y="91.4">Vss</text>
<text x="189.7" y="93.6">NC</text>
<text x="119.4" y="98.9">NC</text>
<text x="125.1" y="98.9">NC</text>
<text x="129.9" y="96.5">V</text>
<text x="133.8" y="96.5">Q</text>
<text x="141.4" y="96.5">3</text>
<text x="141.4" y="99.1">4</text>
<text x="141.4" y="101.7">5</text>
<text x="167.6" y="96.5">52</text>
<text x="167.6" y="99.1">51</text>
<text x="167.6" y="101.7">50</text>
<text x="176.1" y="96.5">VssQ</text>
<text x="189.7" y="98.8">NC</text>
<text x="119.4" y="106.7">NC</text>
<text x="125.1" y="106.7">NC</text>
<text x="130.6" y="104.2">VssQ</text>
<text x="141.4" y="104.2">6</text>
<text x="141.4" y="106.8">7</text>
<text x="167.6" y="104.2">49</text>
<text x="167.6" y="106.8">48</text>
<text x="176.1" y="104.2">V</text>
<text x="180" y="104.2">Q</text>
<text x="189.7" y="106.6">NC</text>
<text x="119.4" y="109.3">NC DQ2</text>
<text x="129.9" y="112">V</text>
<text x="133.8" y="112">Q</text>
<text x="141.4" y="109.4">8</text>
<text x="141.4" y="112">9</text>
<text x="167.6" y="109.4">47</text>
<text x="167.6" y="112">46</text>
<text x="176.1" y="112">VssQ</text>
<text x="189.7" y="109.2">NC</text>
<text x="119.4" y="114.5">NC</text>
<text x="125.1" y="114.5">NC</text>
<text x="130.6" y="119.7">VssQ</text>
<text x="141.4" y="114.6">10</text>
<text x="141.4" y="117.1">11</text>
<text x="141.4" y="119.7">12</text>
<text x="167.6" y="114.6">45</text>
<text x="167.6" y="117.1">44</text>
<text x="167.6" y="119.7">43</text>
<text x="176.1" y="119.7">V</text>
<text x="180" y="119.7">Q</text>
<text x="189.7" y="114.4">NC</text>
<text x="119.4" y="122.3">NC</text>
<text x="125.1" y="122.3">NC</text>
<text x="131.6" y="124.9">V</text>
<text x="141.4" y="122.3">13</text>
<text x="141.4" y="124.9">14</text>
<text x="167.6" y="122.3">42</text>
<text x="167.6" y="124.9">41</text>
<text x="176.1" y="124.9">Vss</text>
<text x="183.3" y="122.2">NC</text>
<text x="189.7" y="122.2">NC</text>
<text x="119.4" y="127.5">NC</text>
<text x="125.1" y="127.5">NC DQML</text>
<text x="130.9" y="130">WE#</text>
<text x="141.4" y="127.4">15</text>
<text x="141.4" y="130">16</text>
<text x="167.6" y="127.4">40</text>
<text x="167.6" y="130">39</text>
<text x="176.1" y="127.4">NC</text>
<text x="176.1" y="130">DQMHDQM DQM</text>
<text x="130.3" y="132.6">CAS#</text>
<text x="130.3" y="135.2">RAS#</text>
<text x="131.8" y="137.8">CS#</text>
<text x="141.4" y="132.6">17</text>
<text x="141.4" y="135.2">18</text>
<text x="141.4" y="137.8">19</text>
<text x="167.6" y="132.6">38</text>
<text x="167.6" y="135.2">37</text>
<text x="167.6" y="137.8">36</text>
<text x="176.1" y="132.6">CLK</text>
<text x="176.1" y="135.2">CKE</text>
<text x="141.4" y="140.3">20</text>
<text x="141.4" y="142.9">21</text>
<text x="167.6" y="140.3">35</text>
<text x="167.6" y="142.9">34</text>
<text x="141.4" y="145.5">22</text>
<text x="141.4" y="148.1">23</text>
<text x="167.6" y="145.5">33</text>
<text x="167.6" y="148.1">32</text>
<text x="141.4" y="150.6">24</text>
<text x="141.4" y="153.2">25</text>
<text x="141.4" y="155.8">26</text>
<text x="167.6" y="150.6">31</text>
<text x="167.6" y="153.2">30</text>
<text x="167.6" y="155.8">29</text>
<text x="131.6" y="158.4">V</text>
<text x="141.4" y="158.4">27</text>
<text x="167.6" y="158.4">28</text>
<text x="176.1" y="158.4">Vss</text>
</g>
<g font-size="2.2" fill="#007ac2">
<text x="131" y="93.9">DQ0</text>
<text x="176.1" y="93.9">DQ15 DQ7</text>
<text x="117.9" y="101.5">DQ0 DQ1</text>
<text x="131" y="99.1">DQ1</text>
<text x="131" y="101.7">DQ2</text>
<text x="176.1" y="99.1">DQ14 NC</text>
<text x="176.1" y="101.7">DQ13 DQ6</text>
<text x="189.7" y="101.4">DQ3</text>
<text x="131" y="106.8">DQ3</text>
<text x="176.1" y="106.8">DQ12 NC</text>
<text x="131" y="109.4">DQ4</text>
<text x="176.1" y="109.4">DQ11 DQ5</text>
<text x="117.9" y="117.1">DQ1 DQ3</text>
<text x="131" y="114.6">DQ5</text>
<text x="131" y="117.1">DQ6</text>
<text x="176.1" y="114.6">DQ10 NC</text>
<text x="176.1" y="117.1">DQ9</text>
<text x="183.3" y="117">DQ4</text>
<text x="189.7" y="117">DQ2</text>
<text x="131" y="122.3">DQ7</text>
<text x="176.1" y="122.3">DQ8</text>
</g>
<g font-size="2.2" fill="#009b55">
<text x="176.1" y="137.8">A12</text>
<text x="131.4" y="140.3">BA0</text>
<text x="131.4" y="142.9">BA1</text>
<text x="176.1" y="140.3">A11</text>
<text x="176.1" y="142.9">A9</text>
<text x="131.5" y="145.5">A10</text>
<text x="132.7" y="148.1">A0</text>
<text x="176.1" y="145.5">A8</text>
<text x="176.1" y="148.1">A7</text>
<text x="132.7" y="150.6">A1</text>
<text x="132.7" y="153.2">A2</text>
<text x="132.7" y="155.8">A3</text>
<text x="176.1" y="150.6">A6</text>
<text x="176.1" y="153.2">A5</text>
<text x="176.1" y="155.8">A4</text>
</g>
<g font-size="2">
<text x="49.2" y="147.6">t</text>
<text x="20.3" y="151.7">t</text>
<text x="42.1" y="151.7">1</text>
<text x="53.6" y="163.9">2</text>
<text x="90.8" y="167.9">4, 5</text>
<text x="91.7" y="172">3</text>
<text x="90.5" y="204.5">3</text>
<text x="43.1" y="220.8">o</text>
<text x="43.6" y="216.7">o</text>
<text x="57.8" y="216.7">o</text>
<text x="57.8" y="220.8">o</text>
<text x="91.3" y="220.8">3</text>
</g>
<g font-size="1.7">
<text x="133" y="91.4">DD</text>
<text x="131.3" y="96.5">DD</text>
<text x="177.6" y="104.2">DD</text>
<text x="131.3" y="112">DD</text>
<text x="177.6" y="119.7">DD</text>
<text x="133" y="124.9">DD</text>
<text x="133" y="158.4">DD</text>
<text x="16.5" y="259.3">256Mb: x4, x8, x16 SDRAM</text>
<text x="16.5" y="261.5">256MSDRAM_E.p65 – Rev. E; Pub. 3/02</text>
<text x="128.3" y="259.3">Micron Technology, Inc., reserves the right to change products or specifications without notice.</text>
<text x="175.6" y="261.5">©2002, Micron Technology, Inc.</text>
</g>
</svg>
